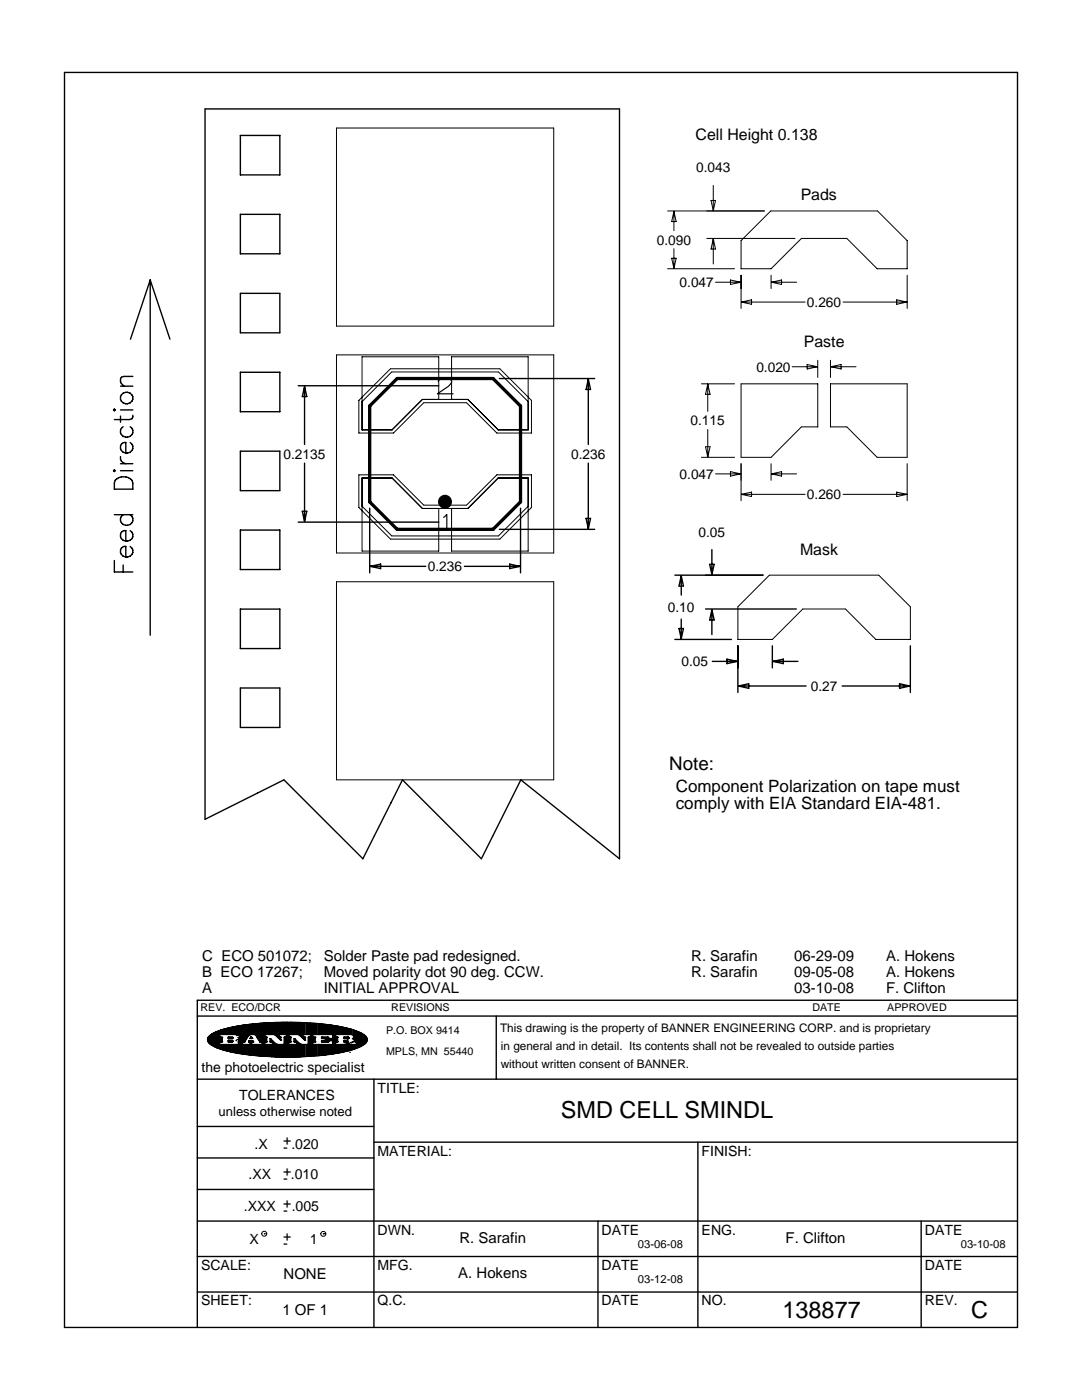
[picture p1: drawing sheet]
<svg xmlns="http://www.w3.org/2000/svg" width="216mm" height="279mm" viewBox="0 0 216 279" stroke-linecap="round" stroke-linejoin="round" font-family="sans-serif">
<g fill="none" stroke="#000" stroke-width=".28">
<path d="M12.9 14.5h190.1v250.4h-190.1zM40.9 21.7h82.7v149.7l-19.7-15.8-7.8 15.8-15.8-15.8-7.9 15.8-15.7-15.8-15.8 7.9zM48 27h7.8v7.9h-7.8zM30 55.9v70.9M30 55.9l-4 11.8M30 55.9l3.9 11.8M48 42.8h7.8v7.9h-7.8zM48 58.5h7.8v7.9h-7.8zM24 77.1h2.5M24.6 78.5a1.21 1.21 0 0 1 1.6 .1 1.21 1.21 0 0 1 0 1.6 1.21 1.21 0 0 1-1.6 .2 1.11 1.11 0 0 1 0-1.9zM26.5 75.1h-1.8l-.5 .2-.2 .9 .7 .9M48 74.3h7.8v7.9h-7.8z"/>
<path d="M59.5 77h28M60.8 77.1l.4 2h-.9zM60.8 77.2v11.5M99.7 75.5h19M117.4 75.7l.4 2h-.9zM117.4 75.8v12.9M22.8 81.6l.2 .2-.2 .2-.2-.2zM22.8 93.8l.2 .1-.2 .2-.2-.2zM23 95.9a2.25 2.25 0 0 1 3.3 0l.2 .5v1.2h-3.7v-1.2zM24 83v1.3M24 91.1a1.18 1.18 0 0 0 1.1 1.4M24 81.8h2.5"/>
<path d="M24 92.5h2.5M24 93.9h2.5M24.4 88.5l.7-.2v2.1a1.11 1.11 0 0 1-1-.7 1.11 1.11 0 0 1 .3-1.2zM24.6 85.2a1.21 1.21 0 0 0 .3 2.1 1.21 1.21 0 0 0 1.6-1.4l-.5-.7M26 88.3a1.16 1.16 0 0 1 .4 1.4 1.16 1.16 0 0 1-1.3 .7M26.5 82.9l-.2 .7-.5 .1h-3M48 90h7.8v7.9h-7.8zM60.8 92.4v11.5M117.4 92.4v13M22.8 111.9v2.3h3.7M22.8 102.7h3.7M24.2 106.2l.5-.3h.4v2.1a1.13 1.13 0 0 1-.9-1.8z"/>
<path d="M24.2 109.4l.5-.3h.4v2.1a1.15 1.15 0 0 1-.9-1.8zM24.6 102.7a1.18 1.18 0 0 0-.2 1.8 1.18 1.18 0 0 0 1.7 0 1.18 1.18 0 0 0-.1-1.8M24.6 112.8v1.4M26 105.9a1.15 1.15 0 0 1 .4 1.4 1.15 1.15 0 0 1-1.3 .7M26 109.1a1.16 1.16 0 0 1 .4 1.4 1.16 1.16 0 0 1-1.3 .7M48 105.8h7.8v7.9h-7.8zM59.5 104.2h28M60.3 102h.9l-.4 2.1zM73.8 101.4v12.9M73.9 113l2-.4v.9zM74 113h11M92.7 113h10.9"/>
<path d="M99.7 105.6h19M101.7 112.6l2 .4-2 .5zM103.9 101.4v12.9M116.9 103.5h.9l-.4 2zM134.7 114.8h17.6M135.9 114.9l.5 2.1h-.9zM135.9 115v3.8M141.6 112.6h.9l-.5 2.1zM142 109.7v4.8M48 121.6h7.8v7.8h-7.8zM48 137.3h7.8v7.9h-7.8zM134.7 127.6h11.2"/>
<path d="M135.5 125.4h.9l-.5 2.1zM135.9 123.6v3.8M140.8 121.5h18.1M142 121.8v4.8M142 121.7l.5 2h-.9zM142.1 132h4.9M145.1 131.6l2 .4-2 .4zM147.2 128.9v9.3M147.4 136.9l2-.4v.9zM147.5 136.9h13.3M154.1 128.9v4.4M154.2 132l2.1-.4v.8z"/>
<path d="M154.4 132h4.8M168 136.9h13.4M179.5 136.5l2 .4-2 .5zM181.7 128.9v9.3M203 199.6h-163.6v65.3M39.4 202.8h163.6M39.4 215.4h163.6M74.6 215.4v49.5M99 202.8v12.6M39.4 237.4h35.2M39.4 231.1h35.2M39.4 224.8h35.2"/>
<path d="M74.6 227.9h128.4M139.3 227.9v37M39.4 243.7h163.6M39.4 257.9h163.6M39.4 250.8h163.6M119.3 243.7v21.2M183.8 243.7v21.2"/>
</g>
<g fill="none" stroke="#000" stroke-width=".2">
<path d="M67.1 25.5h43.4v39.6h-43.4zM142.3 37v5M133.2 53.6h13.4M133.2 42.1h19.3M134 51.5h.9l-.4 2.1zM134.5 42.2l.4 2h-.9zM134.5 42.2v3.8M134.5 49.6v3.9M141 47.6h17.6M141.9 40h.9l-.5 2zM142.3 47.7v5M142.3 47.6l.5 2.1h-.9z"/>
<path d="M142.8 56.3h4.9M145.8 55.9l2 .4-2 .5zM147.9 48l5.9-5.9h21.3l5.9 5.9v5.6h-6l-6-6h-9.1l-6 6h-6zM147.9 54.9v6.7M153.9 54.9v2.7M153.9 56.3l2.1-.4v.9zM154 56.3h5M178.9 59.8l2.1 .5-2.1 .4zM181 54.9v6.7M67.1 70.8h43.4v39.6h-43.4zM77.9 73.6h21.8l6.3 6.3v6.5h-6.9l-6-6h-8.5l-6.1 6h-6.9v-6.5zM87.5 79.7v-8.5h-15.3v14.6h6l6.1-6.1h9l6.1 6.1h6v-14.6h-15.3v8.5"/>
<path d="M140 76.6h6.6M141.2 76.7v5.4M141.2 76.7l.5 2h-.9zM147.9 76.6h15.3v8.6h-3.3l-6 6.1h-6zM147.9 60.3l2.1-.5v.9zM148 60.3h12.7M158.1 73.2h4.9M161.1 72.7l2 .5-2 .4zM163.2 71.9v3.4M165.7 76.6h15.3v14.7h-6l-6-6.1h-3.3zM165.7 71.9v3.4M165.8 73.2l2-.5v.9z"/>
<path d="M165.8 73.2h5M168.2 60.3h12.7M71.6 94.8h6.9l6.1 6h8.5l6-6h6.9v6.5l-6.3 6.3h-21.8l-6.3-6.3zM72.2 80.2l6-6h21.3l5.9 6M140 91.3h6.6M140.8 89.2h.9l-.5 2zM141.2 85.7v5.4M142.8 94.6h4.9M145.8 94.1l2 .5-2 .4zM147.9 92.5v7.4M147.9 98.7l2.1-.5v.9zM148 98.7h12.7"/>
<path d="M153.9 92.5v3.4M153.9 94.6l2.1-.5v.9zM154 94.6h5M168.2 98.7h12.7M178.9 98.2l2.1 .5-2.1 .4zM181 92.5v7.4M67.1 116.1h43.4v39.5h-43.4zM72.2 101l6 6h21.3l5.9-6M87.5 101.5v8.5h-15.3v-14.6h6l6.1 6.1h9l6.1-6.1h6v14.6h-15.3v-8.5M153.5 114.8h21.8l6.4 6.3v6.5h-6.9l-6.1-6.1h-8.5l-6.1 6.1h-6.9v-6.5zM41.5 207.1v.8M41.7 206.9v1.2"/>
<path d="M41.8 206.7v1.6M42 206.5v1.9M42.1 206.4v2.2M42.3 206.3a1.21 1.21 0 0 0-.9 1.2 1.21 1.21 0 0 0 .9 1.2M42.3 208.7l1.3 .6M42.3 206.3v2.4M42.5 206.2v2.5M42.6 206.1v2.8M42.8 206.1v2.8M42.9 206l-.6 .3M43 206v3M43.1 205.9v3.2"/>
<path d="M43.3 205.8v3.3M43.5 205.8v3.4M43.6 205.7v3.6M43.6 209.3l3.6 .9M43.6 205.7l-.7 .3M43.8 205.7v.8M43.8 206.9v1.1M43.8 208.4v.9M43.8 206.5h3.2l.5 .1 .4 .3M43.8 206.5v.5M43.8 206.5h.1M43.8 206.9h.1"/>
<path d="M43.8 207h.5v1M43.8 208v.4M43.8 208h.1M43.8 208.4h.1M43.8 208.4h3.4M43.8 208h.5M43.9 205.6v.9M43.9 207v1M43.9 208.4v1M44.1 205.5v1M44.1 207v1M44.1 208.4v1"/>
<path d="M44.3 207h.1M44.3 207.9h.1M44.3 205.5v1M44.3 207v1M44.3 208.4v1.1M44.4 205.4v1.1M44.4 208.4v1.1M44.6 205.4v1.1M44.6 208.4v1.2M44.8 205.3v1.2M44.8 208.4v1.2M44.9 205.3v1.2"/>
<path d="M44.9 208.4v1.3M45.1 205.3v1.2M45.1 208.4v1.3M45.3 205.2v1.3M45.3 208.4v1.4M45.4 205.2v1.3M45.4 208.4v1.4M45.5 207h.9l.1 .2-1 .1zM45.5 207.6h.9l.1 .3-1 .1zM45.6 207h.1M45.6 207.3h.1M45.6 207.7h.1"/>
<path d="M45.6 207.9h.1M45.6 205.1v1.4M45.6 207v.3M45.6 207.6v.4M45.6 208.4v1.4M45.8 205.1v1.4M45.8 207v.3M45.8 207.6v.4M45.8 208.4v1.5M45.9 205v1.5M45.9 207v.3M45.9 207.6v.4"/>
<path d="M45.9 208.4v1.5M46.1 205v1.5M46.1 207v.3M46.1 207.6v.4M46.1 208.4v1.6M46.2 205v1.5M46.2 207v.3M46.2 207.6v.4M46.2 208.4v1.6M46.4 207.1h.1M46.4 207.8h.1M46.4 205v1.5"/>
<path d="M46.4 207v.3M46.4 207.6v.3M46.4 208.4v1.6M46.6 204.9v1.6M46.6 208.4v1.7M46.7 204.9v1.6M46.7 208.4v1.7M46.9 204.9v1.6M46.9 208.4v1.7M47 207.7h.1M47.1 204.8v1.7M47.1 208.4v1.8"/>
<path d="M47.1 206.7h.1M47.2 207.5h.1M47.2 210.2l4.8 .6M47.2 204.8l-3.6 .9M47.2 204.8v1.7M47.2 208.4v1.8M47.4 204.8v1.7M47.4 208.4v1.8M47.4 207.1h.1M47.5 207.9h.1M47.5 207h.1M47.6 207.4l-.2 .1 .3 .1 .2 .3"/>
<path d="M47.6 204.7v1.9M47.6 207.4v.1M47.6 208.4v1.8M47.6 207.9h.1M47.7 204.7v2M47.7 207.2v.4M47.7 208.3v2M47.8 207.2l-.2 .2M47.8 206.9v.3M47.9 208l-.2 .3-.5 .1M47.9 204.7v5.6M48 204.7v5.6"/>
<path d="M48.2 204.6v5.8M48.3 208h.1M48.3 208.4h.1M48.4 204.6v3.4M48.4 208.4v2M48.6 204.6v3.4M48.6 208.4v2M48.7 204.6v3.4M48.7 208.4v2M48.8 207.9h.1M48.9 204.5v3.4M48.9 208.4v2"/>
<path d="M49 204.5v3.1M49 208.4v2.1M49.2 204.5v2.8M49.2 208.4v2.1M49.4 204.5v2.6M49.4 208.4v2.1M49.5 204.4v2.4M49.5 208.4v2.1M49.6 207.9l.3 .1M49.6 207.9h.1M49.7 207.7l-.1 .2M49.7 204.4v2.2"/>
<path d="M49.7 207.7v.3M49.7 208.4v2.1M49.7 207.7h.1M49.7 207.8h.1M49.7 207.7h.8M49.8 206.5h.1M49.8 208.4h.1M49.8 208h.1M49.9 204.4v2.1M49.9 207.2v.1M49.9 207.7v2.9M49.9 207.2h.1"/>
<path d="M50 204.4v2.1M50 207v.3M50 207.7v2.9M50 207l-.1 .3M50 207h.2M50 207h.1M50.1 207h.1M50.2 208.4h2.1M50.2 207l.1 .3h-.4M50.2 204.4v2.1M50.2 207v.3M50.2 207.7v2.9"/>
<path d="M50.2 208.4h.1M50.2 208h.1M50.3 207.2h.1M50.4 204.3v2.2M50.4 207.7v.3M50.4 208.4v2.2M50.4 207.8h.1M50.4 207.7l.2 .2-.4 .1M50.5 207.9h.1M50.5 204.3l-3.3 .5M50.5 204.3v2.2M50.5 207.8v.2"/>
<path d="M50.5 208.4v2.2M50.7 204.3v2.2M50.7 208.4v2.3M50.8 204.3v2.2M50.8 208.4v2.3M50.9 206.5h.1M51 204.3v2.4M51 208.4v2.3M51.2 204.3v2.6M51.2 208.4v2.3M51.3 204.3v2.9M51.3 208.4v2.3"/>
<path d="M51.5 204.2v3.2M51.5 208.4v2.3M51.7 204.2v3.5M51.7 208.4v2.3M51.8 207.9l.5 .1M51.8 207.9l-.9-1.4h-1.1l-1 1.4-.5 .1v.4h1.6M51.8 204.2v3.7M51.8 208.4v2.4M51.9 207.9h.1M52 210.8l3.8 .2M52 204.2l-1.5 .1M52 204.2v3.8"/>
<path d="M52 208.4v2.4M52.2 204.2v3.8M52.2 208.4v2.4M52.3 208.4h.1M52.3 208h.1M52.3 204.2v6.6M52.5 204.2v6.6M52.6 204.2v6.6M52.8 206.9l.5 .1v.9l-.5 .1M52.8 204.2v6.6M52.9 206.5h1.9M52.9 208.4h.1"/>
<path d="M52.9 208h.1M52.9 206.9h.1M52.9 206.5h-.1M52.9 206.5h.1M53 204.1v2.4M53 207v1M53 208.4v2.4M53.1 204.1v2.4M53.1 207v1M53.1 208.4v2.4M53.2 207.9h.1M53.2 207h.1"/>
<path d="M53.3 204.1v2.4M53.3 208.4v2.5M53.5 204.1v2.4M53.5 208.4v2.5M53.6 204.1v2.4M53.6 208.4v2.5M53.8 204.1v2.4M53.8 208.4v2.5M53.9 207.3h.1M53.9 207.9h.1M53.9 207.3v.6l.5 .1-.1 .4h-1.5M54 204.1v2.4"/>
<path d="M54 208.4v2.5M54.1 204.1v2.4M54.1 207.4v.6M54.1 208.4v2.5M54.3 204.1v2.4M54.3 207.6v.4M54.3 208.4v2.5M54.3 208h.1M54.3 208.4h.1M54.5 204v2.5M54.5 207.7v3.2M54.6 204v2.5"/>
<path d="M54.6 207.9v3M54.8 204v2.5M54.8 208v2.9M54.8 206.5h.1M54.8 206.5l1.2 1.1M54.9 204v2.6M54.9 208.2v2.7M55.1 204v2.8M55.1 208.4v2.5M55.2 208.4h.1M55.3 204v2.9M55.3 208.4v2.5"/>
<path d="M55.4 204v3.1M55.4 208.4v2.5M55.6 206.9l.5 .1-.1 .6M55.6 204v3.2M55.6 208.4v2.5M55.6 206.9h.1M55.6 206.5h.1M55.6 206.5h1.5M55.8 204l-3.8 .2M55.8 204v2.5M55.8 207v.4M55.8 208.4v2.6"/>
<path d="M55.9 204v2.5M55.9 207v.6M55.9 208.4v2.6M56 207.6h.1M56 207h.1M56.1 204v2.5M56.1 208.4v2.6M56.3 204v2.5M56.3 208.4v2.6M56.4 204v2.5M56.4 208.4v2.6M56.6 204h3.1"/>
<path d="M56.6 204h-.8M56.6 204v2.5M56.6 208.4v2.6M56.6 208.4h.1M56.7 206.9v1.5h-1.5l-1.2-1.1v.7M56.7 207h.1M56.7 207h.4M56.7 204v2.5M56.7 207v4M56.9 204v2.5M56.9 207v4M57.1 206.5h.1"/>
<path d="M57.1 206.9h.1M57.1 204v2.5M57.1 207v4M57.1 206.5v.5M57.2 204v7M57.4 204v7M57.6 204v7M57.7 207.9l-.1 .5h1.5l.1-.4h-.5M57.7 208.4h.1M57.7 208h.1M57.7 206.9h.1M57.7 206.5h.1"/>
<path d="M57.7 204v2.5M57.7 207v1M57.7 208.4v2.6M57.9 204v2.5M57.9 207v1M57.9 208.4v2.6M58 207.9h.1M58 207h.1M58.1 204v2.5M58.1 208.4v2.6M58.2 204v2.5M58.2 208.4v2.6"/>
<path d="M58.4 204v2.5M58.4 208.4v2.6M58.5 204v2.5M58.5 208.4v2.6M58.7 207.3h.1M58.7 207.9h.1M58.7 204v2.5M58.7 207.2v.8M58.7 208.4v2.6M58.7 207.3v.7M58.8 207.3l1.2 1.1M58.9 204v2.5"/>
<path d="M58.9 207.4v.6M58.9 208.4v2.6M59.1 204v2.5M59.1 207.5v.5M59.1 208.4v2.5M59.1 208h.1M59.1 208.4h.1M59.2 204v2.5M59.2 207.7v3.2M59.4 204v2.5M59.4 207.9v3M59.5 204v2.5"/>
<path d="M59.5 208v2.9M59.6 206.5h.1M59.6 206.5l1.3 1.1M59.6 206.5h-2v.4l.5 .1v.9l-.4 .1M59.7 210.9l-3.9 .1M59.7 204l6.5 .6 4 .8M59.7 204v2.6M59.7 208.2v2.7M59.9 204v2.7M59.9 208.3v2.6M60 208.4h.1M60 204v2.9"/>
<path d="M60 208.4v2.5M60.2 204v3.1M60.2 208.4v2.5M60.4 204.1v3.1M60.4 208.4v2.5M60.5 206.5l-.1 .4 .5 .1M60.5 206.9h.1M60.5 206.5h.1M60.5 206.5h1.4v.4l-.4 .1v1.4h-1.5M60.5 204.1v2.4M60.5 207v.3M60.5 208.4v2.5"/>
<path d="M60.7 204.1v2.4M60.7 207v.5M60.7 208.4v2.5M60.8 207.6h.1M60.8 207h.1M60.9 204.1v2.4M60.9 207v.6M60.9 208.4v2.5M61 204.1v2.4M61 208.4v2.5M61.2 204.1v2.4M61.2 208.4v2.5"/>
<path d="M61.3 204.1v2.4M61.3 208.4v2.5M61.4 208.4h.1M61.5 204.1v2.4M61.5 207v3.9M61.6 207h.1M61.7 204.1v2.4M61.7 207v3.8M61.8 204.1v2.4M61.8 207v3.8M61.9 206.5h.1M61.9 206.9h.1"/>
<path d="M62 204.2v6.6M62.2 204.2v6.6M62.3 204.2v6.6M62.4 206.9l.5 .1M62.4 206.5h4v.7h-.9M62.4 208.4h.1M62.4 208h.1M62.4 206.9h.1M62.4 206.5h.1M62.5 204.2v2.3M62.5 207v1M62.5 208.4v2.4"/>
<path d="M62.7 204.2v2.3M62.7 207v1M62.7 208.4v2.4M62.8 204.2v2.3M62.8 207v1M62.8 208.4v2.4M62.9 207.9h.1M62.9 207h.1M62.9 207.9l-.5 .1M62.9 207v.9M63 204.2v2.3M63 208.4v2.4"/>
<path d="M63.2 204.2v2.3M63.2 208.4v2.3M63.3 204.3v2.2M63.3 208.4v2.3M63.5 204.3v2.2M63.5 208.4v2.3M63.6 204.3v2.2M63.6 208.4v2.3M63.8 204.3v2.2M63.8 208.4v2.3M64 204.3v2.2M64 208.4v2.3"/>
<path d="M64.1 204.3v2.2M64.1 208.4v2.3M64.2 207.6v.4h1.2M64.2 207.7h.1M64.2 207.9h.1M64.2 207h.1M64.2 207.2h.1M64.2 207.6h.7M64.3 204.3v2.2M64.3 207v.3M64.3 207.6v.4M64.3 208.4v2.2"/>
<path d="M64.5 204.4v2.1M64.5 207v.3M64.5 207.6v.4M64.5 208.4v2.2M64.6 204.4v2.1M64.6 207v.3M64.6 207.6v.4M64.6 208.4v2.2M64.8 204.4v2.1M64.8 207v.3M64.8 207.6v.4M64.8 208.4v2.2"/>
<path d="M64.9 207.3v.3M64.9 207.3h.1M64.9 207.6h.1M65 204.4v2.1M65 207v1M65 208.4v2.1M65.1 204.4v2.1M65.1 207v1M65.1 208.4v2.1M65.3 204.5v2M65.3 207v1M65.3 208.4v2.1"/>
<path d="M65.4 207h.1M65.4 207h-1.3l.1 .3h.7M65.4 208l.1-.3h.9v.7h-4M65.4 207.9h.1M65.4 204.5v2M65.4 207v1M65.4 208.4v2.1M65.5 207.2h.1M65.5 207.8h.1M65.6 204.5v2M65.6 207.2v.5M65.6 208.4v2.1"/>
<path d="M65.8 204.5v2M65.8 207.2v.5M65.8 208.4v2M65.9 204.6v1.9M65.9 207.2v.5M65.9 208.4v2M66.1 204.6v1.9M66.1 207.2v.5M66.1 208.4v2M66.3 204.6v1.9M66.3 207.2v.5M66.3 208.4v2"/>
<path d="M66.3 206.5h.1M66.3 207.2h.1M66.4 207.8h.1M66.4 208.4h.1M66.4 204.6v5.8M66.6 204.6v5.7M66.8 204.7v5.6M66.9 206.5v.4l.5 .1v.9l-.5 .1v.4h2.2M66.9 208.4h.1M66.9 208h.1M66.9 206.9h.1M66.9 206.5h.1"/>
<path d="M66.9 206.5h3.5M66.9 204.7v1.8M66.9 207v1M66.9 208.4v1.9M67.1 204.7v1.8M67.1 207v1M67.1 208.4v1.8M67.2 204.7v1.8M67.2 207v1M67.2 208.4v1.8M67.4 207.9h.1M67.4 207h.1"/>
<path d="M67.4 204.8v1.7M67.4 208.4v1.8M67.6 204.8v1.7M67.6 208.4v1.8M67.8 204.9v1.6M67.8 208.4v1.7M67.9 204.9v1.6M67.9 208.4v1.7M68.1 210.1l-3.9 .6-4.5 .2M68.1 204.9v1.6M68.1 208.4v1.7M68.2 204.9v1.6"/>
<path d="M68.2 208.4v1.6M68.4 205v1.5M68.4 208.4v1.6M68.6 205v1.5M68.6 208.4v1.6M68.6 206.9l.7 .1a.18 .18 0 0 1 .3 .1 .18 .18 0 0 1-.2 .2h-.8zM68.6 207.7h.1M68.6 207.9h.1M68.6 207.3h.1M68.6 207h.1M68.7 205v1.5M68.7 207v.3"/>
<path d="M68.7 207.7v.3M68.7 208.4v1.5M68.8 208.2h.1M68.9 205.1v1.4M68.9 207v.3M68.9 207.7v.3M68.9 208.4v1.5M69.1 205.1v1.4M69.1 207v.3M69.1 207.7v.3M69.1 208.4v1.4M69.1 208h.1"/>
<path d="M69.1 208.4h.1M69.2 208.2h.1M69.2 205.1v1.4M69.2 207v.3M69.2 207.7v2.1M69.3 208h.1M69.3 206.8h.1M69.3 206.9h.1M69.3 207.5h.1M69.4 207.7l.1 .3M69.4 207.7h-.8v.3h.6l-.1 .4M69.4 205.2v1.3"/>
<path d="M69.4 207v.3M69.4 207.7v2.1M69.4 209.5h.1M69.4 207.3h.1M69.4 207.1h.1M69.5 207.1h.1M69.6 208l.2 .4h1.1M69.6 205.2v1.3M69.6 207v.2M69.6 208v1.7M69.7 205.3v1.2M69.7 208.3v1.4"/>
<path d="M69.8 210h.1M69.9 206h.1M69.9 205.3v1.2M69.9 208.4v1.2M70 208.1h.1M70 208h.1M70 205.4v1.1M70 208.4v1.2M70.2 209.6l-2.1 .5M70.2 205.4l.8 .3M70.2 205.4v1.1M70.2 208.4v1.1"/>
<path d="M70.3 207.3h.1M70.3 207.9h.1M70.4 206.5l.5 .3M70.4 207.2h.1M70.4 205.5v1M70.4 208.4v1.1M70.4 207.9h.1M70.5 206.9h.1M70.5 207.5l.3 .4M70.5 205.5v1.1M70.5 207.4v.1M70.5 208.4v1"/>
<path d="M70.6 207h.1M70.7 207h.1M70.7 205.6v1.1M70.7 207.3v.3M70.7 208.4v1M70.8 207.7h.1M70.8 207.8l.1 .1M70.8 207.8h.1M70.9 208h.1M70.9 205.6v1.2M70.9 207.2v.7M70.9 208.4v.9"/>
<path d="M70.9 206.8v.3l-.4 .3M70.9 207.9h.1M70.9 207.7h.1M71 207.8h.1M71 207.9h.1M71 209.3l-.8 .3M71 205.7l1.1 .4 .9 .7M71 205.7v2.2M71 208.4v.9M71.1 207.9h-.1M71.1 207.8v.1M71.1 208h.1"/>
<path d="M71.1 207.8h.1M71.1 207.7h.1M71.2 205.8v1.9M71.2 208.3v.9M71.4 207.7h.1M71.4 205.8v1.9M71.4 208.1v1M71.4 207.7l-.3 .1M71.4 207.7a.57 .57 0 0 1-.5 .7M71.5 205.9v3.2M71.7 206v3M71.8 206v2.9"/>
<path d="M72 206.1v2.8M72.2 206.2v2.6M72.3 206.3v2.4M72.5 206.4v2.2M72.7 206.5v1.9M72.8 206.7v1.6M73 208.2l-.9 .6-1.1 .5M73 206.8a.95 .95 0 0 1 0 1.4M73 206.8v1.4M73.2 207v.9M52.7 246.2h.1M64 246.2l.4 .5 .5-.1 .1-.4-.3-.4-.6 .1-.1 .3"/>
<path d="M64.5 246.2h.1"/>
<circle cx="52.7" cy="246.2" r=".49"/>
</g>
<path d="M73.8 81l5.4-5.5h19.2l5.5 5.5v19.2l-5.5 5.4h-19.2l-5.4-5.4z" fill="none" stroke="#000" stroke-width=".66"/>
<circle cx="88.8" cy="100.1" r="1.39" fill="#000"/>
<path d="M87.5 76.2a1.04 1.04 0 0 1 .8-.8h.9a.89 .89 0 0 1 .9 .9l-.6 .8-2.2 1.5h3.1M88.5 103.3l.7-.6v3.1" fill="none" stroke="#000" stroke-width=".23"/>
<g font-size="4.7">
<text x="111.9" y="223.1">SMD CELL SMINDL</text>
<text x="156.1" y="263.1">138877</text>
<text x="193.8" y="263.1">C</text>
</g>
<text font-size="3.7" x="133.5" y="153.6">Note:</text>
<g font-size="3.4">
<text x="134.9" y="158.1">Component Polarization on tape must</text>
<text x="134.9" y="161.4">comply with EIA Standard EIA-481.</text>
</g>
<g font-size="3.2">
<text x="138.8" y="27.9">Cell Height 0.138</text>
<text x="159.8" y="39.9">Pads</text>
<text x="160.4" y="69.2">Paste</text>
<text x="159.6" y="110.8">Mask</text>
</g>
<g font-size="3">
<text x="40.4" y="191.8">C ECO 501072;</text>
<text x="64.6" y="191.8">Solder Paste pad redesigned.</text>
<text x="137.9" y="191.8">R. Sarafin</text>
<text x="158.5" y="191.8">06-29-09</text>
<text x="176.8" y="191.8">A. Hokens</text>
<text x="40.4" y="194.9">B ECO 17267;</text>
<text x="64.6" y="194.9">Moved polarity dot 90 deg. CCW.</text>
<text x="137.9" y="194.9">R. Sarafin</text>
<text x="158.5" y="194.9">09-05-08</text>
<text x="176.8" y="194.9">A. Hokens</text>
<text x="40.4" y="198.1">A</text>
<text x="64.6" y="198.1">INITIAL APPROVAL</text>
<text x="158.5" y="198.1">03-10-08</text>
<text x="176.8" y="198.1">F. Clifton</text>
<text x="91.7" y="248.1">R. Sarafin</text>
<text x="156.8" y="248.1">F. Clifton</text>
<text x="56.6" y="255.3">NONE</text>
<text x="91.4" y="255.1">A. Hokens</text>
<text x="56.3" y="262.5">1 OF 1</text>
</g>
<g font-size="2.8">
<text x="40.2" y="214">the photoelectric specialist</text>
<text x="47.8" y="219.5">TOLERANCES</text>
<text x="75.3" y="218.1">TITLE:</text>
<text x="50.8" y="229.3">.X</text>
<text x="56.5" y="228.6">+.020</text>
<text x="56.5" y="230">-</text>
<text x="75.3" y="230.7">MATERIAL:</text>
<text x="140" y="230.7">FINISH:</text>
<text x="49.6" y="235.3">.XX</text>
<text x="56.5" y="234.6">+.010</text>
<text x="56.5" y="236.1">-</text>
<text x="48.7" y="241.7">.XXX +.005</text>
<text x="56.5" y="242.4">-</text>
<text x="49.8" y="248.3">X</text>
<text x="56.5" y="247.7">+</text>
<text x="56.5" y="249.1">-</text>
<text x="61.8" y="248.3">1</text>
<text x="75.3" y="246.4">DWN.</text>
<text x="120" y="246.4">DATE</text>
<text x="140" y="246.4">ENG.</text>
<text x="184.6" y="246.4">DATE</text>
<text x="40.1" y="253.4">SCALE:</text>
<text x="75.3" y="253.4">MFG.</text>
<text x="120" y="253.4">DATE</text>
<text x="184.6" y="253.4">DATE</text>
<text x="40.1" y="260.5">SHEET:</text>
<text x="75.3" y="260.5">Q.C.</text>
<text x="120" y="260.5">DATE</text>
<text x="140" y="260.5">NO.</text>
<text x="184.6" y="260.5">REV.</text>
</g>
<g font-size="2.7">
<text x="138.9" y="34.2">0.043</text>
<text x="131" y="48.9">0.090</text>
<text x="135.6" y="57.3">0.047</text>
<text x="161" y="61.3">0.260</text>
<text x="150.9" y="74.2">0.020</text>
<text x="137.8" y="84.9">0.115</text>
<text x="56.6" y="91.6">0.2135</text>
<text x="114" y="91.6">0.236</text>
<text x="135.6" y="95.5">0.047</text>
<text x="161" y="99.6">0.260</text>
<text x="139.4" y="107.2">0.05</text>
<text x="85.4" y="114">0.236</text>
<text x="133.3" y="122.2">0.10</text>
<text x="136" y="133">0.05</text>
<text x="161.8" y="137.9">0.27</text>
</g>
<text font-size="2.6" x="43.6" y="222.7">unless otherwise noted</text>
<g font-size="2.3">
<text x="99.8" y="205.9">This drawing is the property of BANNER ENGINEERING CORP. and is proprietary</text>
<text x="99.9" y="209.5">in general and in detail. Its contents shall not be revealed to outside parties</text>
<text x="99.9" y="213.2">without written consent of BANNER.</text>
</g>
<g font-size="2.2">
<text x="127.3" y="249.1">03-06-08</text>
<text x="191.7" y="249.1">03-10-08</text>
<text x="127.3" y="256.1">03-12-08</text>
</g>
<g font-size="2.1">
<text x="40" y="201.8">REV. ECO/DCR</text>
<text x="78.1" y="201.8">REVISIONS</text>
<text x="162.1" y="201.8">DATE</text>
<text x="177" y="201.8">APPROVED</text>
<text x="77" y="206.4">P.O. BOX 9414</text>
<text x="77" y="210.5">MPLS, MN 55440</text>
</g>
</svg>
